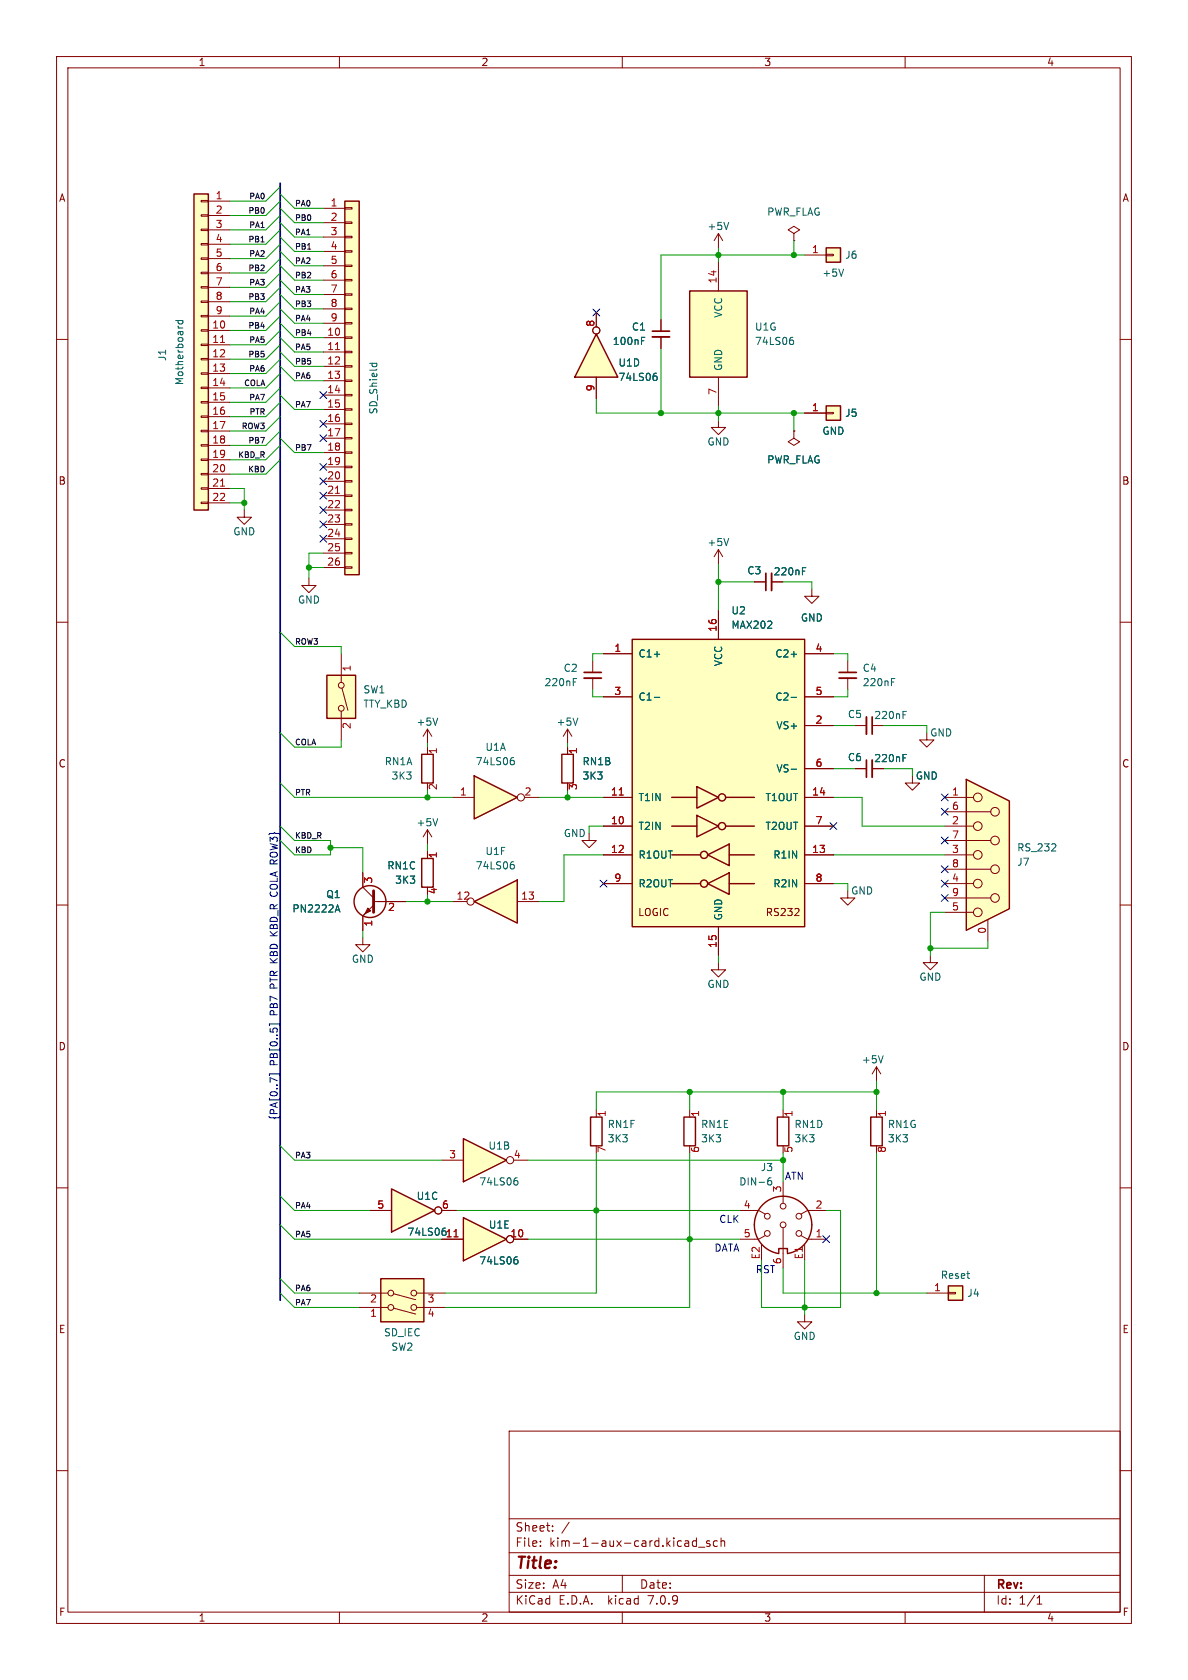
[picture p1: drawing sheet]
<svg xmlns="http://www.w3.org/2000/svg" width="210mm" height="297mm" viewBox="0 0 210 297" stroke-linecap="round" stroke-linejoin="round" font-family="sans-serif">
<g fill="none" stroke="#840000" stroke-width=".18">
<path d="M10 10h190v277h-190zM12 12h186v273h-186zM60 10v2M110 10v2M160 10v2M10 60h2M198 60h2M140.3 76.2v1.3l-1 .6 1 .6 1.1-.6-1.1-.6M140.3 76.2h.1M10 110h2M198 110h2M75.6 128.9l.7 1.3"/>
<path d="M75.6 128.9v2.5M75.6 128.9l-.8 1.3M10 160h2M198 160h2M10 210h2M198 210h2M10 260h2M90 253h108v32h-108zM198 260h2M90 278.5h108M90 274.5h108M90 268.5h108"/>
<path d="M95.5 273.2v.2M95.5 272.5v.1M97.7 270.5v.2M97.7 269.8v.1M100.6 269.1l-1.3 1.9M110 278.5v3M121.3 272.4l.4 .1 .1 .9M121.8 273.3l-.5 .1M121.8 272.7l-.5 .1M123.1 272.5l-.4-.1-.3 .3v.4l.1 .2h.6M123.1 271.9v1.5M123.5 273.5h1.1"/>
<path d="M125.5 272.5l-.4-.1-.2 .2 .1 .2 .5 .2v.3h-.6M126.8 272.5l-.4-.1-.3 .3v.4l.1 .2h.6M127.5 272.5l.2-.1 .3 .1 .1 .9M127.5 271.9v1.5M174 278.5v6.5M60 285v2M90 281.5h108M110 285v2M160 285v2M183.3 283.6h.9M183.3 282.5l.5-.4v1.5"/>
</g>
<path d="M77.4 126.9l-.4 1.3" fill="none" stroke="#006464" stroke-width=".18"/>
<path d="M81.9 201.3l7.6 3.8-7.6 3.8z" fill="#ffffc2"/>
<path d="M153.9 197.5h2.1v5.1h-2.1zM81.9 201.3l7.6 3.8-7.6 3.8z" fill="none" stroke="#840000" stroke-width=".25"/>
<g fill="none" stroke="#840000" stroke-width=".18">
<path d="M154.9 188.6l.8 1.3M154.9 188.6v2.5M154.9 196.2v1.3M154.9 188.6l-.7 1.3M78.1 205.1h3.8M90.8 205.1h2.5M154.9 202.6v1.2M142.2 232.4v1.3h-1.2l1.2 1.2 1.3-1.2h-1.3"/>
<circle cx="90.2" cy="205.1" r=".63"/>
</g>
<path d="M156.1 186.6l-.4 1.3M91.1 208.7l.3 .1 .2 .2-.1 .4-.4 .1M91.2 208.2h.2" fill="none" stroke="#006464" stroke-width=".18"/>
<path d="M81.9 215.3l7.6 3.8-7.6 3.8z" fill="#ffffc2"/>
<path d="M121.9 51.4h10.2v15.3h-10.2zM146 43.8h2.6v2.6h-2.6zM146 71.8h2.6v2.5h-2.6zM99.3 133.4h2v5h-2zM104.4 197.5h2v5.1h-2zM120.9 197.5h2v5.1h-2zM81.9 215.3l7.6 3.8-7.6 3.8zM67.3 226.1h7.6v7.6h-7.6zM167.6 227.3h2.6v2.6h-2.6z" fill="none" stroke="#840000" stroke-width=".25"/>
<g fill="none" stroke="#840000" stroke-width=".18">
<path d="M116.8 56.5v2M116.8 59.6v2M127 41.3l-.8 1.2M127 41.3v2.5M127 46.4v5M127 41.3l.8 1.2M140.3 41.3l-1-.7 1-.6 1.1 .6-1.1 .7v1.2M140.3 42.5h.1M142.2 45.1h3.8M146 45h1.3v.2h-1.3zM127 74.3v1.3h1.3l-1.3 1.2-1.3-1.2h1.3M127 66.7v5.1"/>
<path d="M142.2 73h3.8M146 72.9h1.3v.3h-1.3zM43.2 90.2v1.2h1.2l-1.2 1.3-1.3-1.3h1.3M54.6 102.2v1.3h-1.3l1.3 1.3 1.3-1.3h-1.3M149.9 116.8v2.1M149.9 119.9v2M100.3 132.1v1.3M100.3 138.4v1.3M151.1 135.9h2.1M151.1 128.3h2.1M154.2 135.9h2M154.2 128.3h2"/>
<path d="M149.9 157.5v1.3h1.2l-1.2 1.2-1.3-1.2h1.3M127 170.2v1.3h-1.3l1.3 1.2 1.3-1.2h-1.3M164.5 168.9v1.3h-1.3l1.3 1.3 1.2-1.3h-1.2M105.4 196.2v1.3M121.9 196.2v1.3M78.1 219.1h3.8M90.8 219.1h2.5M105.4 202.6v1.2M121.9 202.6v1.2M63.5 228.6h5.1M63.5 231.1h5.1M69.6 228.7l3.9 1.1"/>
<path d="M69.6 231.3l3.9 1M73.7 228.6h5M73.7 231.1h5M163.8 228.6h3.8M167.6 228.5h1.3v.2h-1.3z"/>
<circle cx="90.2" cy="219.1" r=".63"/>
<circle cx="69.1" cy="231.1" r=".51"/>
<circle cx="69.1" cy="228.6" r=".51"/>
<circle cx="73.2" cy="231.1" r=".51"/>
<circle cx="73.2" cy="228.6" r=".51"/>
</g>
<path d="M80.3 218.7h.7" fill="none" stroke="#a90000" stroke-width=".18"/>
<g fill="none" stroke="#006464" stroke-width=".18">
<path d="M128.8 39.3l-.4 1.3M113.4 59.6h.6M139.9 59.6h.3M149.1 47.6l-.4 1.2M113.4 60.2h.4M139.8 60.1l.4 .1 .1 .2-.1 .4-.4 .1M157.6 120h.6M157.6 120.6h.4M159.6 134h.5M159.6 133.4h.6M159.6 126.4h.5M159.6 125.8h.6"/>
<path d="M91.1 222.7h.3l.2 .2-.1 .4-.4 .2M91.2 222.2h.2"/>
</g>
<g fill="#ffffc2" stroke="#ffffc2" stroke-width=".18">
<path d="M146 71.8h2.6v2.5h-2.6z"/>
<path d="M167.6 227.3h2.6v2.6h-2.6z"/>
<path d="M121.9 51.4h10.2v15.3h-10.2z"/>
<path d="M146 43.8h2.6v2.6h-2.6z"/>
<path d="M67.3 226.1h7.6v7.6h-7.6z"/>
</g>
<path d="M115.3 59.6h3.1M148.3 119.9h3.1M153.2 126.7v3.1M154.2 134.4v3" fill="none" stroke="#840000" stroke-width=".33"/>
<path d="M115.3 58.5h3.1M148.3 118.9h3.1M153.2 134.4v3M154.2 126.7v3.1" fill="none" stroke="#840000" stroke-width=".3"/>
<path d="M105.4 59.1l3.8 7.6h-7.6z" fill="#ffffc2"/>
<g fill="none" stroke="#840000" stroke-width=".25">
<path d="M34.3 34.3h2.5v55.9h-2.5zM61 35.6h2.5v66h-2.5zM105.4 59.1l3.8 7.6h-7.6zM111.8 113h30.4v50.8h-30.4zM123.2 139.1l3.8 1.9-3.8 1.9zM118.7 146.1h4.5M118.7 141h4.5M118.7 156.2h5.1M118.7 151.1h5.1M123.2 144.1l3.8 2-3.8 1.9zM125.1 156.2l3.8-1.9v3.8zM125.1 151.1l3.8-1.9v3.8z"/>
<path d="M128.3 146.1h5M128.3 141h5M128.9 156.2h4.4M128.9 151.1h4.4"/>
<circle cx="124.5" cy="156.2" r=".63"/>
<circle cx="124.5" cy="151.1" r=".63"/>
<circle cx="127.6" cy="146" r=".63"/>
<circle cx="127.6" cy="141" r=".63"/>
</g>
<g fill="none" stroke="#840000" stroke-width=".18">
<path d="M35.6 38h1.2v.2h-1.2zM35.6 35.4h1.2v.3h-1.2zM36.8 35.6h3.8M36.8 38.1h3.8M57.1 36.8h3.9M57.1 39.4h3.9M61 39.2h1.2v.3h-1.2zM61 36.7h1.2v.3h-1.2zM35.6 58.3h1.2v.2h-1.2zM35.6 55.8h1.2v.2h-1.2zM35.6 53.2h1.2v.3h-1.2zM35.6 50.7h1.2v.2h-1.2z"/>
<path d="M35.6 48.1h1.2v.3h-1.2zM35.6 45.6h1.2v.2h-1.2zM35.6 43.1h1.2v.2h-1.2zM35.6 40.5h1.2v.3h-1.2zM36.8 58.4h3.8M36.8 40.6h3.8M36.8 43.2h3.8M36.8 45.7h3.8M36.8 48.3h3.8M36.8 50.8h3.8M36.8 53.3h3.8M36.8 55.9h3.8"/>
<path d="M57.1 59.7h3.9M57.1 41.9h3.9M57.1 44.5h3.9M57.1 47h3.9M57.1 49.5h3.9M57.1 52.1h3.9M57.1 54.6h3.9M57.1 57.2h3.9M61 59.6h1.2v.2h-1.2zM61 57h1.2v.3h-1.2zM61 54.5h1.2v.2h-1.2zM61 51.9h1.2v.3h-1.2z"/>
<path d="M61 49.4h1.2v.3h-1.2zM61 46.9h1.2v.2h-1.2zM61 44.3h1.2v.3h-1.2zM61 41.8h1.2v.2h-1.2zM105.4 55.2v2.6M35.6 78.6h1.2v.3h-1.2zM35.6 76.1h1.2v.2h-1.2zM35.6 73.5h1.2v.3h-1.2zM35.6 71h1.2v.2h-1.2zM35.6 68.5h1.2v.2h-1.2zM35.6 65.9h1.2v.3h-1.2zM35.6 63.4h1.2v.2h-1.2z"/>
<path d="M35.6 60.8h1.2v.3h-1.2zM36.8 61h3.8M36.8 63.5h3.8M36.8 66h3.8M36.8 68.6h3.8M36.8 71.1h3.8M36.8 73.7h3.8M36.8 76.2h3.8M36.8 78.7h3.8M57.1 62.2h3.9M57.1 64.8h3.9M57.1 67.3h3.9"/>
<path d="M57.1 69.9h3.9M57.1 72.4h3.9M57.1 74.9h3.9M57.1 77.5h3.9M61 79.9h1.2v.2h-1.2zM61 77.3h1.2v.3h-1.2zM61 74.8h1.2v.3h-1.2zM61 72.3h1.2v.2h-1.2zM61 69.7h1.2v.3h-1.2zM61 67.2h1.2v.2h-1.2zM61 64.6h1.2v.3h-1.2zM61 62.1h1.2v.3h-1.2z"/>
<path d="M105.4 66.7v3.8M35.6 88.8h1.2v.2h-1.2zM35.6 86.2h1.2v.3h-1.2zM35.6 83.7h1.2v.2h-1.2zM35.6 81.2h1.2v.2h-1.2zM36.8 81.3h3.8M36.8 83.8h3.8M36.8 86.4h3.8M36.8 88.9h3.8M57.1 80h3.9M57.1 82.6h3.9M57.1 85.1h3.9"/>
<path d="M57.1 87.6h3.9M57.1 90.2h3.9M57.1 92.7h3.9M57.1 95.3h3.9M57.1 97.8h3.9M61 97.7h1.2v.2h-1.2zM61 95.1h1.2v.3h-1.2zM61 92.6h1.2v.2h-1.2zM61 90h1.2v.3h-1.2zM61 87.5h1.2v.3h-1.2zM61 85h1.2v.2h-1.2zM61 82.4h1.2v.3h-1.2z"/>
<path d="M57.1 100.3h3.9M61 100.2h1.2v.3h-1.2zM104.8 116.8v2.1M104.8 119.9v2M106.7 115.6h5.1M127 108v5M142.2 115.6h5.1M100.3 128.9l.8 1.3M100.3 128.9v2.5M100.3 128.9l-.7 1.3M106.7 123.2h5.1M142.2 128.3h5.1"/>
<path d="M142.2 123.2h5.1M142.2 135.9h5.1M106.7 146.1h5.1M106.7 141h5.1M106.7 151.1h5.1M106.7 156.2h5.1M142.2 146.1h5.1M142.2 141h5.1M142.2 151.1h5.1M142.2 156.2h5.1M127 163.8v5.1M140.5 161.9h.7"/>
<path d="M141.2 160.7v.4"/>
<circle cx="105.4" cy="58.4" r=".63"/>
</g>
<g fill="none" stroke="#006464" stroke-width=".18">
<path d="M31.1 56.7h1.2M31.5 57.6v.2M31.5 56.7v.3l.2 .3 .6-.1v-.5M65.3 64.2h1.3M65.8 64.2v.4M66.6 64.2v.4M115.7 66.5h.3l.2 .2-.1 .4-.4 .2M115.8 66h.2M101.3 120h.6M115.7 115.7h.9M139.9 115.7h.9M101.3 120.6h.5"/>
<path d="M102.1 126.9l-.4 1.3M115.7 123.3h.9M139.9 123.3h.9M139.9 136h.9"/>
</g>
<path d="M103.3 119.9h3" fill="none" stroke="#840000" stroke-width=".33"/>
<path d="M103.3 118.9h3" fill="none" stroke="#840000" stroke-width=".3"/>
<g fill="#ffffc2" stroke="#ffffc2" stroke-width=".18">
<path d="M34.3 34.3h2.5v55.9h-2.5z"/>
<path d="M61 35.6h2.5v66h-2.5z"/>
<path d="M111.8 113h30.4v50.8h-30.4z"/>
</g>
<path d="M39 60.5h.7M59.3 61.8h.7M39 85.9h.7M59.3 87.2h.7M109.5 140.6h.7" fill="none" stroke="#a90000" stroke-width=".18"/>
<path d="M69.2 210.2l7.6 3.8-7.6 3.8z" fill="#ffffc2"/>
<path d="M74.5 151.8h2.1v5h-2.1zM69.2 210.2l7.6 3.8-7.6 3.8z" fill="none" stroke="#840000" stroke-width=".25"/>
<g fill="none" stroke="#840000" stroke-width=".18">
<path d="M127 97.2l.8 1.2M127 97.2v2.5M127 97.2l-.8 1.2M133.3 102.9h2.1M136.4 102.9h2M143.5 104.1v1.3h1.3l-1.3 1.3-1.3-1.3h1.3M75.6 150.5v1.3M75.6 156.8v1.3M65.4 214h3.8M78.1 214h2.5"/>
<circle cx="77.5" cy="214" r=".63"/>
</g>
<path d="M128.8 95.2l-.4 1.3M141.8 101h.5M141.8 100.4h.7" fill="none" stroke="#006464" stroke-width=".18"/>
<path d="M136.4 101.3v3.1" fill="none" stroke="#840000" stroke-width=".33"/>
<path d="M135.4 101.3v3.1" fill="none" stroke="#840000" stroke-width=".3"/>
<path d="M83.8 159.4l7.6-3.8v7.6z" fill="#ffffc2"/>
<path d="M83.8 159.4l7.6-3.8v7.6z" fill="none" stroke="#840000" stroke-width=".25"/>
<g fill="none" stroke="#840000" stroke-width=".18">
<path d="M80 159.4h2.5M91.4 159.4h3.8"/>
<circle cx="83.2" cy="159.4" r=".63"/>
</g>
<path d="M90.4 152.8l.4 .1 .1 .2v.4l-.5 .1M90.6 152.3h.2" fill="none" stroke="#006464" stroke-width=".18"/>
<path d="M170.8 137.8l7.6 3.8v19.1l-7.6 3.8z" fill="#ffffc2"/>
<g fill="none" stroke="#840000" stroke-width=".18">
<path d="M60.3 115.6v5.1M60.3 125.7v5.1M60.5 121.7l1 3.9M75.6 132.1v1.3M75.6 138.4v1.3M161.3 137.2v1.2h1.3l-1.3 1.3-1.3-1.3h1.3M163.8 129.5v1.3h1.3l-1.3 1.3-1.2-1.3h1.2M64.1 154.3v2.5l1.9 2M66 159.4h5.8M75.6 146.7l.7 1.3M75.6 146.7v2.5M75.6 146.7l-.8 1.3"/>
<path d="M104.1 147.3v1.3h-1.2l1.2 1.3 1.3-1.3h-1.3M167 158.8h8.1M167 156.2h5.1M167 153.7h8.1M167 151.1h5.1M167 148.6h8.1M167 146.1h5.1M167 143.5h8.1M167 141h5.1M64.1 165.7v1.3h-1.2l1.2 1.3 1.3-1.3h-1.3M64.8 161.3l-.5 .5M66 160l-1.9 1.9v2.6"/>
<path d="M167 161.3h5.1M174.6 162.6v3.8M138.4 196.2v1.3M130.8 214h3.3l1.2 .6M135.3 218.4l-1.2 .7h-3.3M138.4 202.6v1.2M138.4 208.9v3.8M138.4 217v7.2M141.6 218.4l1.1 .7h3.3M146 214h-3.3l-1.1 .6M134.6 220v2.9M142.2 220v2.9"/>
<circle cx="60.3" cy="125.2" r=".51"/>
<circle cx="60.3" cy="121.2" r=".51"/>
<circle cx="172.8" cy="146" r=".76"/>
<circle cx="172.8" cy="141" r=".76"/>
<circle cx="172.8" cy="156.2" r=".76"/>
<circle cx="172.8" cy="151.1" r=".76"/>
<circle cx="175.9" cy="158.7" r=".76"/>
<circle cx="175.9" cy="153.7" r=".76"/>
<circle cx="175.9" cy="148.6" r=".76"/>
<circle cx="175.9" cy="143.5" r=".76"/>
<circle cx="172.8" cy="161.3" r=".76"/>
<circle cx="135.6" cy="215" r=".51"/>
<circle cx="135.6" cy="218.1" r=".51"/>
<circle cx="138.4" cy="213.2" r=".51"/>
<circle cx="138.4" cy="216.5" r=".51"/>
<circle cx="141.2" cy="218.1" r=".51"/>
<circle cx="141.2" cy="215" r=".51"/>
</g>
<g fill="none" stroke="#840000" stroke-width=".25">
<path d="M57.8 119.4h5.1v7.6h-5.1zM74.5 133.4h2.1v5h-2.1zM170.8 137.8l7.6 3.8v19.1l-7.6 3.8zM137.4 197.5h2v5.1h-2zM137.7 221.6a5.1 5.1 0 0 1-3.6-7.8 5.1 5.1 0 0 1 8.6 0 5.1 5.1 0 0 1-3.5 7.8M137.7 221.5v-.8h1.5v.8"/>
<circle cx="65.4" cy="159.4" r="2.82"/>
</g>
<path d="M59.7 160l.4 1.2M77.4 144.7l-.4 1.3M185.9 150.4h.7M186.6 149.3v.4M59.4 160.9h.6M135.7 209l.2-.3 .4 .1 .1 .2v.3l-.2 .2-.4-.1-.1-.1M136.3 208.2l-.4 .1-.2 .5" fill="none" stroke="#006464" stroke-width=".18"/>
<path d="M57.8 119.4h5.1v7.6h-5.1z" fill="#ffffc2" stroke="#ffffc2" stroke-width=".18"/>
<path d="M66 157.5v3.8" fill="none" stroke="#840000" stroke-width=".51"/>
<path d="M65 160.5l.5 .5-1 .5z" fill="#840000" stroke="#840000" stroke-width=".18"/>
<path d="M83.8 137.2l7.6 3.8-7.6 3.8z" fill="#ffffc2"/>
<path d="M83.8 137.2l7.6 3.8-7.6 3.8z" fill="none" stroke="#840000" stroke-width=".25"/>
<g fill="none" stroke="#840000" stroke-width=".18">
<path d="M105.4 55.2v2.6M116.8 56.5v2M116.8 59.6v2M105.4 66.7v3.8M140.3 76.2h.1M142.2 73h3.8M106.7 115.6h5.1M127 108v5M133.3 102.9h2.1M136.4 102.9h2M142.2 115.6h5.1M100.3 132.1v1.3"/>
<path d="M100.3 138.4v1.3M106.7 123.2h5.1M142.2 128.3h5.1M142.2 123.2h5.1M142.2 135.9h5.1M151.1 135.9h2.1M154.2 135.9h2M64.1 154.3v2.5M66.7 159.4h5.1M75.6 150.5v1.3M75.6 156.8v1.3M80 141h3.8"/>
<path d="M92.7 141h2.5M106.7 141h5.1M106.7 146.1h5.1M106.7 151.1h5.1M106.7 156.2h5.1M142.2 141h5.1M142.2 146.1h5.1M142.2 151.1h5.1M142.2 156.2h5.1M64.1 161.9v2.6M127 163.8v5.1M65.4 214h3.8"/>
<path d="M78.1 214h2.5M78.1 219.1h3.8M90.8 219.1h2.5"/>
<circle cx="105.4" cy="58.4" r=".63"/>
<circle cx="92.1" cy="141" r=".63"/>
<circle cx="77.5" cy="214" r=".63"/>
<circle cx="90.2" cy="219.1" r=".63"/>
</g>
<g fill="none" stroke="#006464" stroke-width=".18">
<path d="M113.4 59.6h.6M113.4 60.2h.4M115.7 66.5h.3l.2 .2-.1 .4-.4 .2M115.8 66h.2M115.7 115.7h.9M139.9 115.7h.9M141.8 101h.5M141.8 100.4h.7M90.4 134.4l.4 .1 .1 .2v.4l-.5 .1M90.6 133.9h.2M115.7 123.3h.9M139.9 123.3h.9"/>
<path d="M139.9 136h.9M159.6 134h.5M159.6 133.4h.6M59.7 160l.4 1.2M59.4 160.9h.6M91.1 222.7h.3l.2 .2-.1 .4-.4 .2M91.2 222.2h.2"/>
</g>
<path d="M46.1 42.8h.6M54.4 44h.5" fill="none" stroke="#0f0f0f" stroke-width=".18"/>
<g fill="none" stroke="#000084" stroke-width=".18">
<path d="M104.8 54.6l1.2 1.3M106 54.6l-1.2 1.3M56.5 69.2l1.3 1.3M56.5 76.9l1.3 1.2M56.5 74.3l1.3 1.2M57.8 69.2l-1.3 1.3M57.8 76.9l-1.3 1.2M57.8 74.3l-1.3 1.2M56.5 81.9l1.3 1.3M56.5 94.6l1.3 1.3M56.5 84.5l1.3 1.2M56.5 92.1l1.3 1.2"/>
<path d="M56.5 89.6l1.3 1.2M56.5 87l1.3 1.2M57.8 81.9l-1.3 1.3M57.8 94.6l-1.3 1.3M57.8 84.5l-1.3 1.2M57.8 92.1l-1.3 1.2M57.8 89.6l-1.3 1.2M57.8 87l-1.3 1.2M47.7 158l.3 .4M49 158l-.3 .4M106.1 155.6l1.2 1.2M107.3 155.6l-1.2 1.2"/>
<path d="M146.7 145.4l1.2 1.3M147.9 145.4l-1.2 1.3M166.4 140.4l1.2 1.2M166.4 155.6l1.2 1.2M166.4 158.1l1.2 1.3M166.4 148l1.2 1.2M166.4 142.9l1.2 1.2M166.4 153.1l1.2 1.2M167.6 140.4l-1.2 1.2M167.6 155.6l-1.2 1.2M167.6 158.1l-1.2 1.3M167.6 148l-1.2 1.2"/>
<path d="M167.6 142.9l-1.2 1.2M167.6 153.1l-1.2 1.2M47.7 165.4h1.3M47.7 164.7l.8 .7M47.6 181.3v-.3h1.8v.3M47.6 190.2v-.3h1.8v.3M49 191.1l-1.3-.6v.9M145.4 218.5l1.3 1.2M146.7 218.5l-1.3 1.2"/>
</g>
<path d="M49.5 32.4v113.7M49.5 148.6v81.3" fill="none" stroke="#000084" stroke-width=".3"/>
<g fill="none" stroke="#009600" stroke-width=".18">
<path d="M49.5 33l-2.5 2.6h-6.4M49.5 35.6l-2.5 2.5h-6.4M49.5 38.1l-2.5 2.5h-6.4M49.5 36.8l2.6 2.6h5M49.5 39.4l2.6 2.5h5M49.5 34.3l2.6 2.5h5M49.5 52.1l2.6 2.5h5M49.5 57.2l2.6 2.5h5M49.5 43.2l-2.5 2.5h-6.4M49.5 40.6l-2.5 2.6h-6.4M49.5 54.6l2.6 2.6h5M49.5 59.7l2.6 2.5h5"/>
<path d="M49.5 55.9l-2.5 2.5h-6.4M49.5 58.4l-2.5 2.6h-6.4M49.5 53.3l-2.5 2.6h-6.4M49.5 47l2.6 2.5h5M49.5 49.5l2.6 2.6h5M49.5 50.8l-2.5 2.5h-6.4M49.5 48.3l-2.5 2.5h-6.4M49.5 45.7l-2.5 2.6h-6.4M49.5 41.9l2.6 2.6h5M49.5 44.5l2.6 2.5h5M127 43.8v2.6M140.3 42.5v2.6"/>
<path d="M142.2 45.1h-25.4v11.4M49.5 71.1l-2.5 2.6h-6.4M49.5 76.2l-2.5 2.5h-6.4M49.5 68.6l-2.5 2.5h-6.4M49.5 69.9l2.6 2.5h5M49.5 64.8l2.6 2.5h5M49.5 73.7l-2.5 2.5h-6.4M49.5 78.7l-2.5 2.6h-6.4M49.5 77.5l2.6 2.5h5M49.5 61l-2.5 2.5h-6.4M49.5 66l-2.5 2.6h-6.4M49.5 63.5l-2.5 2.5h-6.4"/>
<path d="M49.5 62.2l2.6 2.6h5M105.4 70.5v2.5h36.8M116.8 61.6v11.4M127 71.8v2.5M140.3 73v3.2M40.6 86.4h2.6v3.8M40.6 88.9h2.6M49.5 81.3l-2.5 2.5h-6.4M57.1 97.8h-2.5v4.4M127 99.7v8.3M49.5 111.8l2.6 2.5h8.2v1.3M54.6 100.3h2.5"/>
<path d="M106.7 115.6h-1.9v1.2M127 102.9h6.3M138.4 102.9h5.1v1.2M147.3 115.6h2.6v1.2M49.5 138.4l2.6 2.6h27.9M49.5 129.5l2.6 2.6h8.2v-1.3M75.6 131.4v.7M75.6 139.7v1.3M100.3 131.4v.7M100.3 139.7v1.3M104.8 121.9v1.3h1.9M147.3 135.9h3.8"/>
<path d="M147.3 128.3h3.8M149.9 121.9v1.3h-2.6M156.2 135.9h5.1v1.3M156.2 128.3h7.6v1.2M49.5 146.1l2.6 2.5h6.3v2.5h-6.3l-2.6-2.5M58.4 149.9h5.7v4.4M71.8 159.4h8.2M75.6 149.2v1.3M75.6 158.1v1.3M95.2 141h11.5M106.7 151.1h-7v8.3h-4.5M106.7 146.1h-2.6v1.2"/>
<path d="M147.3 141h5.1v5.1h14.6M147.3 151.1h19.7M147.3 156.2h2.6v1.3M64.1 164.5v1.2M127 168.9v1.3M167 161.3h-2.5v7.6M174.6 166.4v1.2h-10.1M121.9 193v3.2M138.4 193v3.2M154.9 191.1v5.1M154.9 193h-49.5v3.2M49.5 211.5l2.6 2.5h13.3"/>
<path d="M49.5 216.5l2.6 2.6h26M49.5 202.6l2.6 2.5h26M80.6 214h50.2M93.3 219.1h37.5M93.3 205.1h45.1M105.4 203.8v24.8h-26.7M121.9 203.8v27.3h-43.2M138.4 203.8v5.1M146 214h2.6v17.1h-14v-8.2M154.9 203.8v24.8M49.5 228.6l2.6 2.5h11.4M49.5 226.1l2.6 2.5h11.4"/>
<path d="M138.4 224.2v4.4h25.4M142.2 222.9v9.5"/>
</g>
<path d="M109.5 140.6h.7M80.3 218.7h.7" fill="none" stroke="#a90000" stroke-width=".18"/>
<g fill="#009600" stroke="#009600" stroke-width=".18">
<circle cx="154.9" cy="193" r=".46"/>
<circle cx="121.9" cy="193" r=".46"/>
<circle cx="138.4" cy="193" r=".46"/>
<circle cx="142.2" cy="231.1" r=".46"/>
<circle cx="164.5" cy="167.6" r=".46"/>
<circle cx="75.6" cy="159.4" r=".46"/>
<circle cx="75.6" cy="141" r=".46"/>
<circle cx="100.3" cy="141" r=".46"/>
<circle cx="154.9" cy="228.6" r=".46"/>
<circle cx="121.9" cy="219.1" r=".46"/>
<circle cx="138.4" cy="205.1" r=".46"/>
<circle cx="127" cy="102.9" r=".46"/>
<circle cx="105.4" cy="214" r=".46"/>
<circle cx="43.2" cy="88.9" r=".46"/>
<circle cx="54.6" cy="100.3" r=".46"/>
<circle cx="127" cy="73" r=".46"/>
<circle cx="140.3" cy="45.1" r=".46"/>
<circle cx="140.3" cy="73" r=".46"/>
<circle cx="127" cy="45.1" r=".46"/>
<circle cx="116.8" cy="73" r=".46"/>
<circle cx="58.4" cy="149.9" r=".46"/>
</g>
<text font-size="2.8" fill="#840000" x="91" y="277.9">Title:</text>
<g font-size="2.1" fill="#840000">
<text x="91" y="273.7">File:</text>
<text x="91" y="271">Sheet:</text>
<text x="97.1" y="273.7">kim-1-aux-card.kicad_sch</text>
<text x="91" y="281.1">Size:</text>
<text x="97.7" y="281.1">A4</text>
<text x="113" y="281.1">Date:</text>
<text x="176" y="281.3">Rev:</text>
<text x="91" y="283.9">KiCad</text>
<text x="98.7" y="283.9">E.D.A.</text>
<text x="107.6" y="283.9">kicad</text>
<text x="114.9" y="283.9">7.0.9</text>
<text x="176" y="283.9">Id:</text>
<text x="180.1" y="283.9">1/1</text>
</g>
<g font-size="1.8" fill="#840000">
<text x="35" y="11.9">1</text>
<text x="85" y="11.9">2</text>
<text x="135" y="11.9">3</text>
<text x="185" y="11.9">4</text>
<text x="10.3" y="35.9">A</text>
<text x="198.4" y="35.9">A</text>
<text x="10.3" y="85.9">B</text>
<text x="198.3" y="85.9">B</text>
<text x="10.3" y="135.9">C</text>
<text x="198.3" y="135.9">C</text>
<text x="112.7" y="162.2">LOGIC</text>
<text x="135.3" y="162.2">RS232</text>
<text x="10.3" y="185.9">D</text>
<text x="198.3" y="185.9">D</text>
<text x="10.3" y="235.9">E</text>
<text x="198.3" y="235.9">E</text>
<text x="10.3" y="285.9">F</text>
<text x="35" y="286.9">1</text>
<text x="85" y="286.9">2</text>
<text x="135" y="286.9">3</text>
<text x="185" y="286.9">4</text>
<text x="198.4" y="285.9">F</text>
</g>
<g font-size="1.8" fill="#a90000">
<text x="38" y="35.3">1</text>
<text x="38" y="37.8">2</text>
<text x="38" y="40.4">3</text>
<text x="58.3" y="36.6">1</text>
<text x="58.3" y="39.1">2</text>
<text x="58.3" y="41.7">3</text>
<text x="38" y="42.9">4</text>
<text x="38" y="45.5">5</text>
<text x="58.3" y="44.2">4</text>
<text x="58.3" y="46.7">5</text>
<text x="143.4" y="44.8">1</text>
<text x="38" y="48">6</text>
<text x="38" y="50.5">7</text>
<text x="38" y="53.1">8</text>
<text x="58.3" y="49.3">6</text>
<text x="58.3" y="51.8">7</text>
<text x="126.7" y="50.2" transform="rotate(-90 126.7 50.2)">14</text>
<text x="37.4" y="58.2">10</text>
<text x="38" y="55.6">9</text>
<text x="57.7" y="59.4">10</text>
<text x="58.3" y="54.4">8</text>
<text x="58.3" y="56.9">9</text>
<text x="105.2" y="57.9" transform="rotate(-90 105.2 57.9)">8</text>
<text x="37.4" y="60.7">11</text>
<text x="37.4" y="63.2">12</text>
<text x="37.4" y="65.8">13</text>
<text x="57.7" y="62">11</text>
<text x="57.7" y="64.5">12</text>
<text x="37.4" y="68.3">14</text>
<text x="37.4" y="70.9">15</text>
<text x="57.7" y="67.1">13</text>
<text x="57.7" y="69.6">14</text>
<text x="105.2" y="69.3" transform="rotate(-90 105.2 69.3)">9</text>
<text x="126.7" y="69.9" transform="rotate(-90 126.7 69.9)">7</text>
<text x="37.4" y="73.4">16</text>
<text x="37.4" y="75.9">17</text>
<text x="57.7" y="72.1">15</text>
<text x="57.7" y="74.7">16</text>
<text x="57.7" y="77.2">17</text>
<text x="143.4" y="72.8">1</text>
<text x="37.4" y="78.5">18</text>
<text x="37.4" y="81">19</text>
<text x="37.4" y="83.6">20</text>
<text x="57.7" y="79.8">18</text>
<text x="57.7" y="82.3">19</text>
<text x="37.4" y="86.1">21</text>
<text x="37.4" y="88.6">22</text>
<text x="57.7" y="84.8">20</text>
<text x="57.7" y="87.4">21</text>
<text x="57.7" y="89.9">22</text>
<text x="57.7" y="92.5">23</text>
<text x="57.7" y="95">24</text>
<text x="57.7" y="97.5">25</text>
<text x="57.7" y="100.1">26</text>
<text x="126.7" y="111.8" transform="rotate(-90 126.7 111.8)">16</text>
<text x="62.3" y="118.8" transform="rotate(-90 62.3 118.8)">1</text>
<text x="108.5" y="115.3">1</text>
<text x="144.1" y="115.3">4</text>
<text x="108.5" y="122.9">3</text>
<text x="144.1" y="122.9">5</text>
<text x="62.3" y="129" transform="rotate(-90 62.3 129)">2</text>
<text x="144.1" y="128">2</text>
<text x="77.5" y="133.4" transform="rotate(-90 77.5 133.4)">1</text>
<text x="102.3" y="133.4" transform="rotate(-90 102.3 133.4)">1</text>
<text x="144.1" y="135.6">6</text>
<text x="77.5" y="139.8" transform="rotate(-90 77.5 139.8)">2</text>
<text x="81.2" y="140.7">1</text>
<text x="92.6" y="140.7">2</text>
<text x="102.3" y="139.8" transform="rotate(-90 102.3 139.8)">3</text>
<text x="107.9" y="140.7">11</text>
<text x="143.5" y="140.7">14</text>
<text x="168.2" y="140.7">1</text>
<text x="168.2" y="143.3">6</text>
<text x="107.9" y="145.8">10</text>
<text x="144.1" y="145.8">7</text>
<text x="168.2" y="145.8">2</text>
<text x="168.2" y="148.3">7</text>
<text x="77.5" y="151.8" transform="rotate(-90 77.5 151.8)">1</text>
<text x="107.9" y="150.9">12</text>
<text x="108.5" y="156">9</text>
<text x="143.5" y="150.9">13</text>
<text x="144.1" y="156">8</text>
<text x="168.2" y="150.9">3</text>
<text x="168.2" y="156">4</text>
<text x="168.2" y="153.4">8</text>
<text x="66.1" y="156.3" transform="rotate(-90 66.1 156.3)">3</text>
<text x="68.5" y="161.4">2</text>
<text x="77.5" y="158.2" transform="rotate(-90 77.5 158.2)">4</text>
<text x="80.6" y="159.1">12</text>
<text x="92" y="159.1">13</text>
<text x="168.2" y="161">5</text>
<text x="168.2" y="158.5">9</text>
<text x="66.1" y="163.9" transform="rotate(-90 66.1 163.9)">1</text>
<text x="126.7" y="167.7" transform="rotate(-90 126.7 167.7)">15</text>
<text x="174.4" y="165.2" transform="rotate(-90 174.4 165.2)">0</text>
<text x="107.4" y="197.6" transform="rotate(-90 107.4 197.6)">1</text>
<text x="123.9" y="197.6" transform="rotate(-90 123.9 197.6)">1</text>
<text x="140.4" y="197.6" transform="rotate(-90 140.4 197.6)">1</text>
<text x="156.9" y="197.6" transform="rotate(-90 156.9 197.6)">1</text>
<text x="107.4" y="203.9" transform="rotate(-90 107.4 203.9)">7</text>
<text x="123.9" y="203.9" transform="rotate(-90 123.9 203.9)">6</text>
<text x="140.4" y="203.9" transform="rotate(-90 140.4 203.9)">5</text>
<text x="156.9" y="203.9" transform="rotate(-90 156.9 203.9)">8</text>
<text x="79.3" y="204.9">3</text>
<text x="90.7" y="204.9">4</text>
<text x="66.6" y="213.7">5</text>
<text x="78" y="213.7">6</text>
<text x="131.4" y="213.7">4</text>
<text x="138.2" y="210.9" transform="rotate(-90 138.2 210.9)">3</text>
<text x="144.1" y="213.7">2</text>
<text x="78.7" y="218.8">11</text>
<text x="90.1" y="218.8">10</text>
<text x="131.4" y="218.8">5</text>
<text x="144.1" y="218.8">1</text>
<text x="134.4" y="222.7" transform="rotate(-90 134.4 222.7)">E2</text>
<text x="138.2" y="223.6" transform="rotate(-90 138.2 223.6)">6</text>
<text x="142" y="222.7" transform="rotate(-90 142 222.7)">E1</text>
<text x="65.3" y="233.1">1</text>
<text x="65.3" y="230.6">2</text>
<text x="75.5" y="230.6">3</text>
<text x="75.5" y="233.1">4</text>
<text x="165" y="228.3">1</text>
</g>
<g font-size="1.8" fill="#006464">
<text x="125" y="40.9">+5V</text>
<text x="135.5" y="38.3">PWR_FLAG</text>
<text x="149.3" y="45.9">J6</text>
<text x="145.3" y="49.1">+5V</text>
<text x="111.6" y="58.6">C1</text>
<text x="127.9" y="56.3" transform="rotate(-90 127.9 56.3)">VCC</text>
<text x="133.4" y="58.6">U1G</text>
<text x="29.6" y="63.9" transform="rotate(-90 29.6 63.9)">J1</text>
<text x="108.2" y="61.2">100nF</text>
<text x="109.2" y="65">U1D</text>
<text x="127.9" y="65.7" transform="rotate(-90 127.9 65.7)">GND</text>
<text x="133.4" y="61.2">74LS06</text>
<text x="32.6" y="68.2" transform="rotate(-90 32.6 68.2)">Motherboard</text>
<text x="109.2" y="67.5">74LS06</text>
<text x="66.9" y="73.3" transform="rotate(-90 66.9 73.3)">SD_Shield</text>
<text x="145.3" y="77.1">GND</text>
<text x="149.3" y="73.9">J5</text>
<text x="125" y="79">GND</text>
<text x="135.5" y="82.1">PWR_FLAG</text>
<text x="41.1" y="94.8">GND</text>
<text x="125" y="96.7">+5V</text>
<text x="132" y="101.7">C3</text>
<text x="136.7" y="101.9">220nF</text>
<text x="52.6" y="106.9">GND</text>
<text x="129.2" y="108.8">U2</text>
<text x="129.2" y="111.4">MAX202</text>
<text x="141.5" y="110.1">GND</text>
<text x="99.5" y="119">C2</text>
<text x="112.8" y="116.4">C1+</text>
<text x="127.9" y="117.9" transform="rotate(-90 127.9 117.9)">VCC</text>
<text x="137" y="116.4">C2+</text>
<text x="152.4" y="119">C4</text>
<text x="64.1" y="122.8">SW1</text>
<text x="64.1" y="125.3">TTY_KBD</text>
<text x="96.2" y="121.5">220nF</text>
<text x="112.8" y="124.1">C1-</text>
<text x="137" y="124.1">C2-</text>
<text x="152.4" y="121.5">220nF</text>
<text x="73.5" y="128.5">+5V</text>
<text x="98.3" y="128.5">+5V</text>
<text x="137.2" y="129.1">VS+</text>
<text x="149.8" y="127.1">C5</text>
<text x="154.4" y="127.3">220nF</text>
<text x="164.3" y="130.4">GND</text>
<text x="67.9" y="135.5">RN1A</text>
<text x="84" y="135.5">74LS06</text>
<text x="85.7" y="132.9">U1A</text>
<text x="102.9" y="135.5">RN1B</text>
<text x="137.2" y="136.8">VS-</text>
<text x="149.8" y="134.8">C6</text>
<text x="154.4" y="134.9">220nF</text>
<text x="69.1" y="138">3K3</text>
<text x="102.9" y="138">3K3</text>
<text x="112.8" y="141.8">T1IN</text>
<text x="135.2" y="141.8">T1OUT</text>
<text x="161.8" y="138">GND</text>
<text x="73.5" y="146.3">+5V</text>
<text x="99.6" y="148.2">GND</text>
<text x="112.8" y="146.9">T2IN</text>
<text x="135.2" y="146.9">T2OUT</text>
<text x="68.4" y="153.9">RN1C</text>
<text x="84" y="153.9">74LS06</text>
<text x="85.7" y="151.4">U1F</text>
<text x="112.8" y="152">R1OUT</text>
<text x="136.6" y="152">R1IN</text>
<text x="179.7" y="153.3">J7</text>
<text x="179.7" y="150.7">RS_232</text>
<text x="51.6" y="161.5">PN2222A</text>
<text x="57.6" y="159">Q1</text>
<text x="69.8" y="156.4">3K3</text>
<text x="112.8" y="157.1">R2OUT</text>
<text x="136.6" y="157.1">R2IN</text>
<text x="150.4" y="158.3">GND</text>
<text x="127.9" y="162.8" transform="rotate(-90 127.9 162.8)">GND</text>
<text x="62.1" y="170.4">GND</text>
<text x="162.4" y="173.6">GND</text>
<text x="125" y="174.9">GND</text>
<text x="152.3" y="188.2">+5V</text>
<text x="86.3" y="203.4">U1B</text>
<text x="107.3" y="199.6">RN1F</text>
<text x="107.3" y="202.2">3K3</text>
<text x="123.8" y="199.6">RN1E</text>
<text x="123.8" y="202.2">3K3</text>
<text x="140.3" y="199.6">RN1D</text>
<text x="140.3" y="202.2">3K3</text>
<text x="156.9" y="199.6">RN1G</text>
<text x="156.9" y="202.2">3K3</text>
<text x="84.6" y="209.8">74LS06</text>
<text x="130.6" y="209.8">DIN-6</text>
<text x="134.4" y="207.2">J3</text>
<text x="73.6" y="212.3">U1C</text>
<text x="71.9" y="218.7">74LS06</text>
<text x="86.3" y="217.4">U1E</text>
<text x="84.6" y="223.7">74LS06</text>
<text x="166.2" y="226.3">Reset</text>
<text x="170.9" y="229.5">J4</text>
<text x="67.8" y="236.4">SD_IEC</text>
<text x="69.1" y="239">SW2</text>
<text x="140.2" y="237.1">GND</text>
</g>
<g font-size="1.8" fill="#000084">
<text x="49.2" y="157.6" transform="rotate(-90 49.2 157.6)">COLA ROW3}</text>
<text x="49.2" y="164.8" transform="rotate(-90 49.2 164.8)">KBD_R</text>
<text x="49.2" y="179.4" transform="rotate(-90 49.2 179.4)">PB7</text>
<text x="49.2" y="174.5" transform="rotate(-90 49.2 174.5)">PTR KBD</text>
<text x="49.2" y="188.4" transform="rotate(-90 49.2 188.4)">PB[0..5]</text>
<text x="49.2" y="198.1" transform="rotate(-90 49.2 198.1)">{PA[0..7]</text>
</g>
<g font-size="1.8" fill="#0000c2">
<text x="138.7" y="208.7">ATN</text>
<text x="126.2" y="221.4">DATA</text>
<text x="127" y="216.3">CLK</text>
<text x="133.5" y="225.2">RST</text>
</g>
<g font-size="1.4" fill="#0f0f0f">
<text x="43.9" y="35.3">PA0</text>
<text x="43.8" y="37.8">PB0</text>
<text x="43.9" y="40.4">PA1</text>
<text x="52.1" y="41.6">PA1</text>
<text x="52.1" y="36.6">PA0</text>
<text x="52.1" y="39.1">PB0</text>
<text x="43.8" y="48">PB2</text>
<text x="43.8" y="42.9">PB1</text>
<text x="43.9" y="45.4">PA2</text>
<text x="52.1" y="44.2">PB1</text>
<text x="52.1" y="46.7">PA2</text>
<text x="43.8" y="53.1">PB3</text>
<text x="43.9" y="50.5">PA3</text>
<text x="52.1" y="51.8">PA3</text>
<text x="52.1" y="49.3">PB2</text>
<text x="43.8" y="58.1">PB4</text>
<text x="43.9" y="55.6">PA4</text>
<text x="52.1" y="59.4">PB4</text>
<text x="52.1" y="56.9">PA4</text>
<text x="52.1" y="54.3">PB3</text>
<text x="43.8" y="63.2">PB5</text>
<text x="43.9" y="60.7">PA5</text>
<text x="43.9" y="65.8">PA6</text>
<text x="52.1" y="62">PA5</text>
<text x="52.1" y="64.5">PB5</text>
<text x="43" y="68.3">COLA</text>
<text x="43.9" y="70.8">PA7</text>
<text x="52.1" y="67">PA6</text>
<text x="42.6" y="75.9">ROW3</text>
<text x="44" y="73.4">PTR</text>
<text x="52.1" y="72.1">PA7</text>
<text x="42" y="81">KBD_R</text>
<text x="43.7" y="83.5">KBD</text>
<text x="43.8" y="78.5">PB7</text>
<text x="52.1" y="79.7">PB7</text>
<text x="52.1" y="114">ROW3</text>
<text x="52.1" y="131.8">COLA</text>
<text x="52.1" y="140.7">PTR</text>
<text x="52.1" y="148.3">KBD_R</text>
<text x="52.1" y="150.9">KBD</text>
<text x="52.1" y="204.8">PA3</text>
<text x="52.1" y="213.7">PA4</text>
<text x="52.1" y="218.8">PA5</text>
<text x="52.1" y="228.3">PA6</text>
<text x="52.1" y="230.9">PA7</text>
</g>
</svg>
